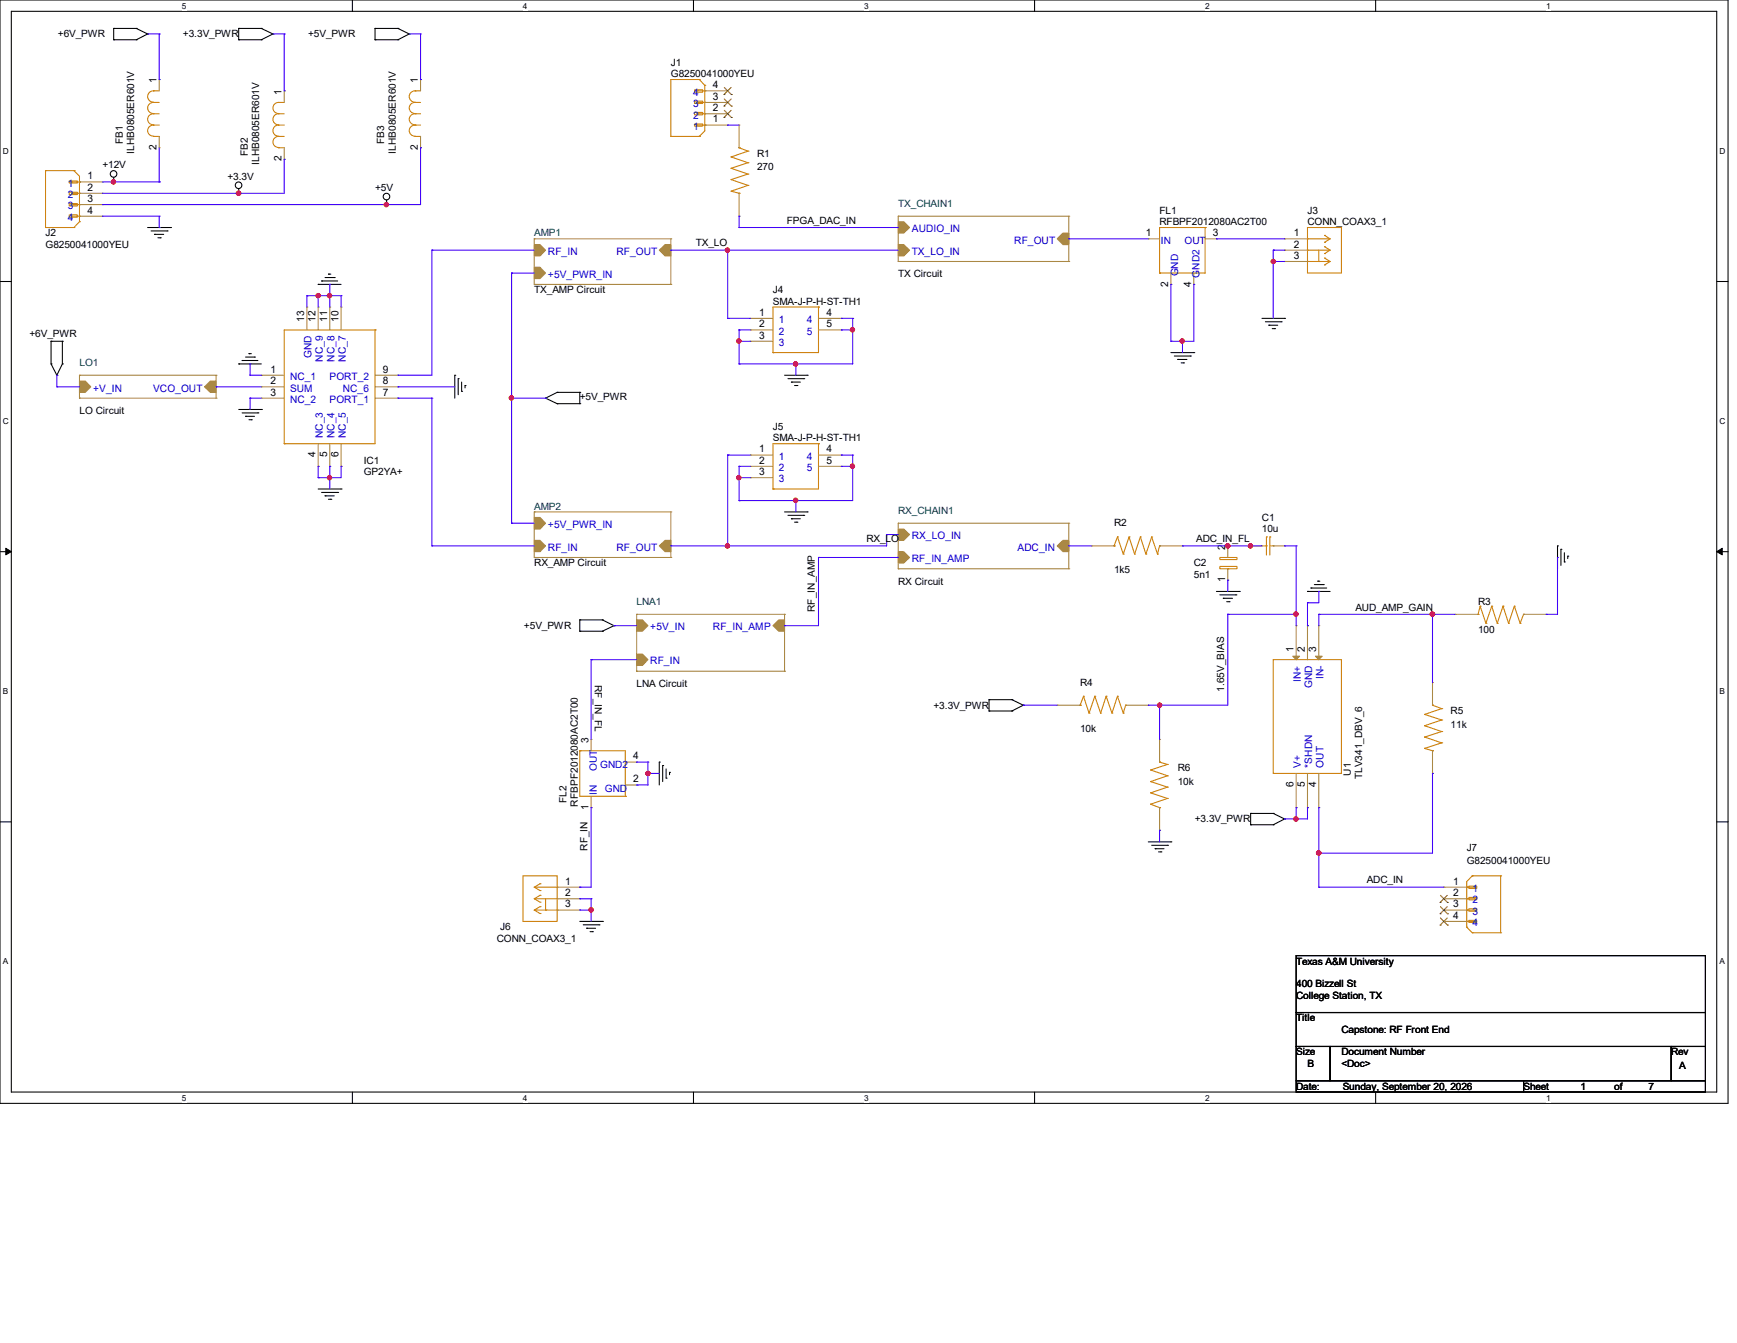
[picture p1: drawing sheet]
<svg xmlns="http://www.w3.org/2000/svg" width="279mm" height="216mm" viewBox="0 0 279 216" stroke-linecap="round" stroke-linejoin="round" font-family="sans-serif">
<path d="M0 0h278v177.4h-278zM1.8 1.8h274.3v173.8h-274.3z" fill="none" stroke="#000" stroke-width=".17"/>
<g fill="#fff">
<path d="M29.3 .2h.7v1.5h-.7z"/>
<path d="M29.3 175.8h.7v1.4h-.7z"/>
</g>
<path d="M56.7 0v1.8M56.7 175.6v1.8" fill="none" stroke="#000" stroke-width=".17"/>
<g fill="#fff">
<path d="M84.1 .2h.7v1.5h-.7z"/>
<path d="M84.1 175.8h.7v1.4h-.7z"/>
</g>
<path d="M111.5 0v1.8M111.5 175.6v1.8" fill="none" stroke="#000" stroke-width=".17"/>
<g fill="#fff">
<path d="M139 .2h.7v1.5h-.7z"/>
<path d="M139 175.8h.7v1.4h-.7z"/>
</g>
<path d="M166.4 0v1.8M166.4 175.6v1.8" fill="none" stroke="#000" stroke-width=".17"/>
<g fill="#fff">
<path d="M193.8 .2h.8v1.5h-.8z"/>
<path d="M193.8 175.8h.8v1.4h-.8z"/>
</g>
<path d="M221.3 0v1.8M221.3 175.6v1.8" fill="none" stroke="#000" stroke-width=".17"/>
<g fill="#fff">
<path d="M248.7 .2h.7v1.5h-.7z"/>
<path d="M248.7 175.8h.7v1.4h-.7z"/>
<path d="M.5 23.5h.9v1.5h-.9z"/>
<path d="M276.6 23.5h.9v1.5h-.9z"/>
<path d="M.5 67h.9v1.5h-.9z"/>
<path d="M276.6 67h.9v1.5h-.9z"/>
</g>
<path d="M0 45.3h1.8M276.1 45.3h1.9" fill="none" stroke="#000" stroke-width=".17"/>
<g fill="#fff">
<path d="M.5 110.4h.8v1.5h-.8z"/>
<path d="M276.6 110.4h.9v1.5h-.9z"/>
</g>
<path d="M0 88.7h1.8M276.1 88.7h1.9" fill="none" stroke="#000" stroke-width=".17"/>
<path d="M.9 88.1l.9 .6-.9 .5zM276.1 88.7l.9-.6v1.1z" fill="#000" stroke="#000" stroke-width=".16"/>
<g fill="#fff">
<path d="M.5 153.8h.8v1.5h-.8z"/>
<path d="M276.6 153.8h.9v1.5h-.9z"/>
</g>
<g fill="none" stroke="#000" stroke-width=".17">
<path d="M18.3 6.4h.1M18.3 4.6h.1M18.3 4.6h3.6M18.3 6.4h3.6M18.3 4.6v1.8M21.9 4.6h.1M21.9 6.4h.1M21.9 4.6l1.8 .9M23.7 5.5h.1M23.7 5.5l-1.8 .9M38.4 6.4h.1M38.4 4.6h.1"/>
<path d="M38.4 4.6h3.6M38.4 6.4h3.6M38.4 4.6v1.8M42 4.6h.1M42 6.4h.1M42 4.6l1.9 .9M43.9 5.5h.1M43.9 5.5l-1.9 .9M60.3 6.4h.1M60.3 4.6h.1M60.3 4.6h3.7M60.3 6.4h3.7"/>
<path d="M60.3 4.6v1.8M64 4.6h.1M64 6.4h.1M64 4.6l1.8 .9M65.8 5.5h.1M65.8 5.5l-1.8 .9M18.3 29.3h.1M18.3 28.5v.8M23.7 36.6h3.7M24.3 37.1h2.6M24.8 37.7h.1M24.8 37.7h1.5"/>
<path d="M25.4 38.2h.4M25.8 38.2h.1M26.9 37.1h.1M27.4 36.6h.1M38.4 31.1h.1M38.4 30.4v.7M62.2 32.9h.1M62.2 32.2v.7M8.2 58.5h.1M8.2 54.9h.1M8.2 58.5l.9 1.8M8.2 54.9v3.6"/>
<path d="M8.2 54.9h1.8M10 58.5h.1M10 54.9h.1M10 54.9v3.6M10 58.5l-.9 1.8M38.4 58.5h.1M38.4 58.5h3.6M38.9 58h.1M38.9 58h2.6M39.5 57.4h1.4M40 56.9h.1M40 56.9h.4"/>
<path d="M40.9 57.4h.1M51.2 45.7h.1M51.2 45.7h3.7M51.7 45.2h.1M51.7 45.2h2.6M52.3 44.6h1.5M52.8 44.1h.1M52.8 44.1h.4M53.8 44.6h.1M188.3 56.7h3.7M188.9 57.2h2.6M189.4 57.8h.1"/>
<path d="M189.4 57.8h1.5M190 58.3h.4M190.4 58.3h.1M191.5 57.2h.1M192 56.7h.1M203 51.2h3.6M203.5 51.7h2.6M204.1 52.3h.1M204.1 52.3h1.4M204.6 52.8h.4M205 52.8h.1M206.1 51.7h.1"/>
<path d="M206.6 51.2h.1M9.1 60.3h.1M38.4 65.8h3.6M38.9 66.4h2.6M39.5 66.9h.1M39.5 66.9h1.4M40 67.5h.4M40.4 67.5h.1M41.5 66.4h.1M42 65.8h.1M51.2 78.6h3.7M51.7 79.2h2.6"/>
<path d="M52.3 79.7h.1M52.3 79.7h1.5M54.3 79.2h.1M54.9 78.6h.1M73.2 60.3h.1M73.2 60.3v3.7M73.7 60.9h.1M73.7 60.9v2.6M74.3 62.9h.1M74.3 61.4v1.5M74.8 62h.1M74.8 62v.4"/>
<path d="M87.8 64h.1M87.8 64l1.8 .9M89.6 64.9h.1M89.6 63.1h.1M89.6 64.9h3.7M89.6 63.1l-1.8 .9M89.6 63.1h3.7M93.3 63.1h.1M93.3 64.9h.1M93.3 63.1v1.8M126.2 60.3h3.6M126.7 60.9h2.6"/>
<path d="M127.3 61.4h.1M127.3 61.4h1.4M127.8 62h.4M128.2 62h.1M129.3 60.9h.1M129.8 60.3h.1M52.8 80.3h.4M53.2 80.3h.1M93.3 99.7h.1M93.3 99.7h3.6M93.3 99.7v1.8M96.9 99.7h.1"/>
<path d="M96.9 99.7l1.9 .9M126.2 82.3h3.6M126.7 82.8h2.6M127.3 83.4h.1M127.3 83.4h1.4M127.8 83.9h.4M128.2 83.9h.1M129.3 82.8h.1M129.8 82.3h.1M195.7 95.1h3.6M196.2 95.6h2.6M196.8 96.2h.1"/>
<path d="M196.8 96.2h1.4M197.3 96.7h.4M197.7 96.7h.1M198.8 95.6h.1M199.3 95.1h.1M210.3 95.1h.1M210.3 95.1h3.7M210.9 94.5h.1M210.9 94.5h2.5M211.4 94h1.5M212 93.4h.1M212 93.4h.3"/>
<path d="M212.9 94h.1M250.5 87.8h.1M250.5 87.8v3.6M251.1 88.3h.1M251.1 88.3v2.6M251.6 90.3h.1M251.6 88.9v1.4M252.2 89.4h.1M252.2 89.4v.4M93.3 101.5h.1M93.3 101.5h3.6M96.9 101.5h.1"/>
<path d="M98.8 100.6h.1M98.8 100.6l-1.9 .9M159.1 114.3h.1M159.1 112.5h.1M159.1 112.5h3.7M159.1 114.3h3.7M159.1 112.5v1.8M162.8 112.5h.1M162.8 114.3h.1M162.8 112.5l1.8 .9M164.6 113.4h.1M164.6 113.4l-1.8 .9"/>
<path d="M0 132.1h1.8M106 122.5h.1M106 122.5v3.7M106.6 123.1h.1M106.6 123.1v2.5M107.1 125.1h.1M107.1 123.6v1.5M107.7 124.2h.1M107.7 124.2v.3M184.7 135.3h3.6M185.3 135.9h2.5M185.8 136.4h.1"/>
<path d="M185.8 136.4h1.4M186.4 136.9h.3M186.7 136.9h.1M187.8 135.9h.1M188.3 135.3h.1M201.2 132.6h.1M201.2 130.8h.1M201.2 130.8h3.6M201.2 132.6h3.6M201.2 130.8v1.8M204.8 130.8h.1M204.8 132.6h.1"/>
<path d="M204.8 130.8l1.8 .9M206.6 131.7h.1M206.6 131.7l-1.8 .9M276.1 132.1h1.9M93.3 148.1h3.6M93.8 148.7h2.6M94.4 149.2h.1M94.4 149.2h1.4M94.9 149.8h.4M95.3 149.8h.1M96.4 148.7h.1M96.9 148.1h.1"/>
<path d="M208.5 153.6h65.8v9.2h-65.8zM208.5 162.8h65.8v5.4h-65.8zM208.5 168.2h5.5v5.5h-5.5zM208.5 173.7h36.6v1.9h-36.6zM214 168.2h54.8v5.5h-54.8zM245.1 173.7h29.2v1.9h-29.2zM268.8 168.2h5.5v5.5h-5.5z"/>
<circle cx="18.3" cy="28" r=".53"/>
<circle cx="38.4" cy="29.8" r=".53"/>
<circle cx="62.2" cy="31.6" r=".53"/>
</g>
<g fill="none" stroke="#cc8006" stroke-width=".17">
<path d="M24.7 18.3a.89 .89 0 0 0-1 .9 .89 .89 0 0 0 1 .9M24.7 18.3h.1M24.7 14.6h.1M24.7 16.5a.89 .89 0 0 0-1 .9 .89 .89 0 0 0 1 .8M24.7 14.6a.91 .91 0 0 0-1 .9 .91 .91 0 0 0 1 .9M24.7 16.5h.1M24.7 18.3h.9M24.7 16.5h.9M24.7 14.6h.9M44.8 16.5h.1M44.8 18.3a.89 .89 0 0 0-.9 .9 .89 .89 0 0 0 .9 .9M44.8 16.5a.89 .89 0 0 0-.9 .9 .89 .89 0 0 0 .9 .8"/>
<path d="M44.8 18.3h.1M44.8 18.3h.9M44.8 16.5h.9M66.8 18.3h.1M66.8 14.6h.1M66.8 16.5h.1M66.8 18.3h.8M66.8 16.5h.8M66.8 14.6h.8M66.8 18.3a.89 .89 0 0 0-1 .9 .89 .89 0 0 0 1 .9M66.8 16.5a.89 .89 0 0 0-1 .9 .89 .89 0 0 0 1 .8M66.8 14.6a.91 .91 0 0 0-1 .9 .91 .91 0 0 0 1 .9"/>
<path d="M107.9 12.8h.1M107.9 12.8h4.6M107.9 12.8v9.1M111.7 19.9h1.3v.4h-1.3zM111.7 18.1h1.3v.4h-1.3zM111.7 16.3h1.3v.3h-1.3zM111.7 14.4h1.3v.4h-1.3zM112.1 18.3h.1M112.1 16.5h.1M112.1 14.6h.1M112.1 18.3h1.3M112.1 16.5h1.3"/>
<path d="M112.1 14.6h1.3M112.5 12.8h.1M112.5 12.8l.9 .9M113.4 13.7h.1M113.4 18.3h.1M113.4 16.5h.1M113.4 14.6h.1M113.4 13.7v7.3l-.9 .9M7.3 36.6h.1M7.3 27.4h.1M7.3 36.6h4.6M7.3 27.4v9.2"/>
<path d="M7.3 27.4h4.6M11.1 29.1h1.3v.3h-1.3zM11.1 30.9h1.3v.4h-1.3zM11.1 32.7h1.3v.4h-1.3zM11.1 34.5h1.3v.4h-1.3zM11.5 29.3h.1M11.5 31.1h.1M11.5 32.9h.1M11.5 34.8h.1M11.5 29.3h1.3M11.5 31.1h1.3M11.5 32.9h1.3"/>
<path d="M11.5 34.8h1.3M11.9 27.4h.1M11.9 36.6h.1M11.9 27.4l.9 .9v7.3M12.8 29.3h.1M12.8 35.6h.1M12.8 31.1h.1M12.8 32.9h.1M12.8 34.8h.1M12.8 35.6l-.9 1M24.7 20.1h.1M24.7 20.1a.89 .89 0 0 0-1 .9 .89 .89 0 0 0 1 .9"/>
<path d="M24.7 21.9h.1M24.7 21.9h.9M24.7 20.1h.9M44.8 20.1a.89 .89 0 0 0-.9 .9 .89 .89 0 0 0 .9 .9M44.8 21.9h.1M44.8 20.1h.1M44.8 21.9a.89 .89 0 0 0-.9 .9 .89 .89 0 0 0 .9 .9M44.8 23.7h.1M44.8 21.9h.9M44.8 20.1h.9M44.8 23.7h.9M66.8 20.1h.1"/>
<path d="M66.8 21.9h.1M66.8 21.9h.8M66.8 20.1h.8M66.8 20.1a.89 .89 0 0 0-1 .9 .89 .89 0 0 0 1 .9M107.9 21.9h.1M107.9 21.9h4.6M112.1 20.1h.1M112.1 20.1h1.3M112.5 21.9h.1M113.4 20.1h.1M117.6 30.7h.1M117.6 28.9h.1"/>
<path d="M117.6 27.1h.1M117.6 25.2h.1M117.6 30.7l1.3 .4M117.6 28.9l2.7 .9M117.6 27.1l2.7 .9M117.6 25.2l2.7 1M118.9 23.7h.1M118.9 31.1h.1M118.9 23.7l1.4 .6M120.3 29.8h.1M120.3 28h.1M120.3 26.2h.1"/>
<path d="M120.3 24.3h.1M120.3 29.8l-2.7 .9M120.3 28l-2.7 .9M120.3 26.2l-2.7 .9M120.3 24.3l-2.7 .9M193.8 36.6h.1M193.8 36.6h-7.3v7.3M193.8 36.6v7.3h-7.3M210.3 36.6h5.5v7.3h-5.5zM210.3 38.4h.1M210.3 38.4h3.7M213.1 37.8h.1"/>
<path d="M213.1 39.7h.1M213.1 38.9h.1M213.1 37.8l.9 .6M213.1 39.7l.9 .5M214 38.4l-.9 .5M60.3 53h.1M60.3 53v18.3h-14.6M60.3 53h-14.6v18.3M124.3 56.7h.1M131.7 49.4h.1M131.7 49.4v7.3h-7.4M131.7 49.4h-7.4v7.3"/>
<path d="M186.5 43.9h.1M210.3 40.2h.1M210.3 42h.1M210.3 40.2h3.7M210.3 42h3.7M212.1 42h.1M212.1 40.2v1.8M213.1 41.5h.1M213.1 40.8h.1M213.1 42.6h.1M213.1 41.5l.9 .5M214 40.2l-.9 .6"/>
<path d="M214 42l-.9 .6M45.7 71.3h.1M124.3 78.6h.1M131.7 71.3h.1M131.7 71.3h-7.4v7.3M131.7 71.3v7.3h-7.4M179.2 87.8h.1M179.7 86.3h.1M179.7 86.3l1 2.8M179.7 86.3l-.5 1.5M180.7 89.1h.1M181.6 86.3h.1"/>
<path d="M181.6 86.3l.9 2.8M181.6 86.3l-.9 2.8M182.5 89.1h.1M183.4 86.3h.1M183.4 86.3l.9 2.8M183.4 86.3l-.9 2.8M184.3 89.1h.1M185.3 86.3h.1M185.3 86.3l.9 2.8M185.3 86.3l-1 2.8M186.2 89.1h.1M186.5 87.8h.1"/>
<path d="M186.5 87.8l-.3 1.3M196.2 91.1h2.8v.3h-2.8zM196.2 89.6h2.8v.4h-2.8zM197.5 89.6h.1M197.5 91.4h.1M203 87.8h.7M203.7 86.3h.1M203.7 87.8h.1M203.7 86.3v2.9M204.3 86.3h.1M204.3 86.3v2.9M204.3 87.8h.5"/>
<path d="M204.8 87.8h.1M237.7 98.8h.1M238.1 97.5h.1M238.1 97.5l-.4 1.3M238.1 97.5l.9 2.7M239.9 97.5h.1M239.9 97.5l-.9 2.7M239.9 97.5l.9 2.7M241.8 97.5h.1M241.8 97.5l-1 2.7M241.8 97.5l.9 2.7M243.6 97.5h.1"/>
<path d="M243.6 97.5l-.9 2.7M243.6 97.5l.9 2.7M245.1 98.8h.1M245.1 98.8l-.6 1.4M173.7 113.4h.1M174.3 111.9h.1M174.3 111.9l.9 2.7M174.3 111.9l-.6 1.5M175.2 114.6h.1M176.1 111.9h.1M176.1 111.9l.9 2.7M176.1 111.9l-.9 2.7"/>
<path d="M177 114.6h.1M177.9 111.9h.1M177.9 111.9l1 2.7M177.9 111.9l-.9 2.7M178.9 114.6h.1M179.7 111.9h.1M179.7 111.9l1 2.7M179.7 111.9l-.8 2.7M180.7 114.6h.1M181.1 113.4h.1M181.1 113.4l-.4 1.2M204.8 106h11v18.3h-11z"/>
<path d="M229.2 118.5h.1M229.2 116.7h.1M229.2 114.9h.1M229.2 118.5l2.7 .9M229.2 116.7l2.7 .9M229.2 114.9l2.7 .8M230.4 113.4h.1M230.4 113.4l1.5 .5M231.9 119.4h.1M231.9 117.6h.1M231.9 115.7h.1M231.9 113.9h.1"/>
<path d="M231.9 119.4l-2.7 .9M231.9 117.6l-2.7 .9M231.9 115.7l-2.7 1M231.9 113.9l-2.7 1M239 100.2h.1M240.8 100.2h.1M242.7 100.2h.1M244.5 100.2h.1M93.3 120.7h.1M93.3 120.7v7.3h7.3M93.3 120.7h7.3v7.3M100.6 128h.1"/>
<path d="M185.1 123.8h.1M185.1 125.6h.1M185.1 127.5h.1M185.1 129.3h.1M185.1 123.8l2.7 .9M185.1 125.6l2.7 .9M185.1 127.5l2.7 .9M185.1 129.3l1.4 .5M186.5 129.8h.1M186.5 122.5h.1M186.5 122.5l1.3 .4M187.8 122.9h.1"/>
<path d="M187.8 124.7h.1M187.8 126.5h.1M187.8 128.4h.1M187.8 122.9l-2.7 .9M187.8 124.7l-2.7 .9M187.8 126.5l-2.7 1M187.8 128.4l-2.7 .9M229.2 120.3h.1M229.2 120.3l1.2 .4M230.4 120.7h.1M84.1 140.8h5.5v7.3h-5.5zM85.9 142.6h3.7"/>
<path d="M85.9 144.5h3.7M85.9 146.3h3.7M85.9 142.6l1 .6M85.9 144.5l1 .5M85.9 146.3l1 .6M86.9 142.1h.1M86.9 143.9h.1M86.9 145.8h.1M86.9 143.2h.1M86.9 145h.1M86.9 146.9h.1M86.9 142.1l-1 .5"/>
<path d="M86.9 143.9l-1 .6M86.9 145.8l-1 .5M87.8 146.3h.1M87.8 144.5v1.8M89.6 142.6h.1M89.6 144.5h.1M89.6 146.3h.1M235.9 142.6h.1M235.9 149.1h.1M235.9 144.5h.1M235.9 146.3h.1M235.9 148.1h.1"/>
<path d="M235.9 149.1l.9 .8M235.9 142.6h1.3M235.9 144.5h1.3M235.9 146.3h1.3M235.9 148.1h1.3M236.3 142.5h1.2v.3h-1.2zM236.3 144.3h1.2v.4h-1.2zM236.3 146.1h1.2v.4h-1.2zM236.3 148h1.2v.3h-1.2zM236.8 140.8h.1M236.8 149.9h.1M236.8 140.8l-.9 .9v7.4"/>
<path d="M236.8 149.9h4.6M236.8 140.8h4.6M237.2 142.6h.1M237.2 144.5h.1M237.2 146.3h.1M237.2 148.1h.1M241.4 149.9h.1M241.4 140.8h.1M241.4 140.8v9.1"/>
</g>
<g fill="none" stroke="#a84" stroke-width=".17">
<path d="M25.6 12.8h.1M25.6 12.8v1.8M45.7 14.6h.1M45.7 14.6v1.9M67.6 12.8h.1M67.6 12.8v1.8M113.4 18.3h3.7M113.4 16.5h3.7M113.4 14.6h3.7M117.1 18.3h.1M117.1 16.5h.1M117.1 14.6h.1"/>
<path d="M12.8 29.3h3.7M12.8 31.1h3.7M12.8 32.9h3.7M12.8 34.8h3.7M16.5 29.3h.1M16.5 31.1h.1M16.5 32.9h.1M16.5 34.8h.1M25.6 23.7h.1M25.6 21.9v1.8M45.7 25.6h.1M45.7 23.7v1.9"/>
<path d="M67.6 23.7h.1M67.6 21.9v1.8M85.9 38.4h.1M85.9 38.4h22M85.9 38.4v7.3M107.9 38.4h.1M107.9 38.4v7.3M113.4 20.1h3.7M117.1 20.1h.1M118.9 34.8h.1M118.9 20.1h.1M118.9 20.1v3.6"/>
<path d="M118.9 31.1v3.7M144.5 34.8h.1M144.5 34.8v7.2M144.5 34.8h27.4M171.9 34.8h.1M171.9 34.8v7.2M184.7 38.4h.1M184.7 38.4h1.8M193.8 38.4h1.9M195.7 38.4h.1M206.6 38.4h.1M206.6 38.4h3.7"/>
<path d="M49.4 49.4h.1M49.4 49.4v3.6M51.2 49.4h.1M51.2 49.4v3.6M53 49.4h.1M53 49.4v3.6M54.9 49.4h.1M54.9 49.4v3.6M85.9 45.7h.1M85.9 45.7h22M107.9 45.7h.1M120.7 51.2h.1"/>
<path d="M120.7 53h.1M120.7 54.9h.1M120.7 51.2h3.6M120.7 53h3.6M120.7 54.9h3.6M131.7 51.2h3.6M131.7 53h3.6M135.3 51.2h.1M135.3 53h.1M144.5 42h.1M144.5 42h27.4M171.9 42h.1"/>
<path d="M188.3 45.7h.1M188.3 43.9v1.8M192 45.7h.1M192 43.9v1.8M206.6 40.2h.1M206.6 42h.1M206.6 42h3.7M206.6 40.2h3.7M12.8 64h.1M12.8 60.3h.1M12.8 60.3h22M12.8 64h22"/>
<path d="M12.8 60.3v3.7M34.8 60.3h.1M34.8 64h.1M34.8 60.3v3.7M42 60.3h.1M42 62.2h.1M42 64h.1M42 60.3h3.7M42 64h3.7M42 62.2h3.7M51.2 75h.1M51.2 71.3v3.7"/>
<path d="M53 75h.1M53 71.3v3.7M54.9 75h.1M54.9 71.3v3.7M60.3 60.3h3.7M60.3 64h3.7M60.3 62.2h3.7M64 60.3h.1M64 62.2h.1M64 64h.1M120.7 73.2h.1M120.7 75h.1"/>
<path d="M120.7 76.8h.1M120.7 73.2h3.6M120.7 75h3.6M120.7 76.8h3.6M131.7 73.2h3.6M131.7 75h3.6M135.3 73.2h.1M135.3 75h.1M85.9 89.6h.1M85.9 82.3h.1M85.9 82.3v7.3M85.9 82.3h22"/>
<path d="M85.9 89.6h22M102.4 98.8h.1M102.4 98.8h23.8M102.4 98.8v9.1M107.9 82.3h.1M107.9 89.6h.1M107.9 82.3v7.3M126.2 98.8h.1M126.2 98.8v9.1M144.5 91.4h.1M144.5 84.1h.1M144.5 84.1h27.4"/>
<path d="M144.5 91.4h27.4M144.5 84.1v7.3M171.9 84.1h.1M171.9 91.4h.1M171.9 84.1v7.3M175.6 87.8h.1M175.6 87.8h3.6M186.5 87.8h3.7M190.2 87.8h.1M197.5 93.3h.1M197.5 87.8h.1M197.5 87.8v1.8"/>
<path d="M197.5 91.4v1.9M201.2 87.8h.1M201.2 87.8h1.8M204.8 87.8h1.8M206.6 87.8h.1M234.1 98.8h.1M234.1 98.8h3.6M245.1 98.8h3.6M248.7 98.8h.1M95.1 118.9h.1M95.1 118.9v1.8M102.4 107.9h.1"/>
<path d="M102.4 107.9h23.8M126.2 107.9h.1M170.1 113.4h.1M170.1 113.4h3.6M181.1 113.4h3.6M184.7 113.4h.1M186.5 118.9h.1M186.5 118.9v3.6M208.5 100.6h.1M208.5 100.6v5.4M210.3 100.6h.1M210.3 100.6v5.4"/>
<path d="M212.1 100.6h.1M212.1 100.6v5.4M230.4 109.7h.1M230.4 109.7v3.7M95.1 129.8h.1M95.1 128v1.8M100.6 126.2h1.8M100.6 122.5h1.8M102.4 126.2h.1M102.4 122.5h.1M186.5 133.5h.1M186.5 129.8v3.7"/>
<path d="M208.5 129.8h.1M208.5 124.3v5.5M210.3 129.8h.1M210.3 124.3v5.5M212.1 129.8h.1M212.1 124.3v5.5M230.4 124.3h.1M230.4 120.7v3.6M89.6 142.6h3.7M89.6 144.5h3.7M89.6 146.3h3.7M93.3 142.6h.1"/>
<path d="M93.3 144.5h.1M93.3 146.3h.1M232.2 142.6h.1M232.2 144.5h.1M232.2 146.3h.1M232.2 148.1h.1M232.2 142.6h3.7M232.2 144.5h3.7M232.2 146.3h3.7M232.2 148.1h3.7"/>
</g>
<g fill="none" stroke="#804000" stroke-width=".16">
<path d="M116.5 18.9h.1M116.5 17.1h.1M116.5 15.2h.1M116.5 17.7l1.1 1.2M116.5 15.9l1.1 1.2M116.5 14.1l1.1 1.1M117.6 17.7l-1.1 1.2M117.6 15.9l-1.1 1.2M117.6 14.1l-1.1 1.1M117.6 18.9h.1M117.6 17.1h.1M117.6 15.2h.1"/>
<path d="M231.6 145.1h.1M231.6 146.9h.1M231.6 148.7h.1M231.7 143.9l1.1 1.2M231.7 145.8l1.1 1.1M231.7 147.6l1.1 1.1M232.8 143.9l-1.2 1.2M232.8 145.8l-1.2 1.1M232.8 147.6l-1.2 1.1M232.8 145.1h.1M232.8 146.9h.1M232.8 148.7h.1"/>
</g>
<g fill="#a84" stroke="#a84" stroke-width=".17">
<path d="M207.9 105.5h1.1l-.5 .5z"/>
<path d="M211.6 105.5h1.1l-.6 .5z"/>
<path d="M12.8 61.3h.9l.9 .9-.9 .9h-.9z" fill-rule="evenodd"/>
<path d="M32.9 62.2l.9-.9h1v1.8h-1z" fill-rule="evenodd"/>
<path d="M144.5 85h.9l.9 .9-.9 1h-.9z" fill-rule="evenodd"/>
<path d="M170.1 87.8l.9-.9h.9v1.8h-.9z" fill-rule="evenodd"/>
<path d="M144.5 88.7h.9l.9 .9-.9 .9h-.9z" fill-rule="evenodd"/>
<path d="M85.9 39.3h1l.9 .9-.9 .9h-1z" fill-rule="evenodd"/>
<path d="M106 40.2l1-.9h.9v1.8h-.9z" fill-rule="evenodd"/>
<path d="M85.9 43h1l.9 .9-.9 .9h-1z" fill-rule="evenodd"/>
<path d="M106 87.8l1-.9h.9v1.8h-.9z" fill-rule="evenodd"/>
<path d="M85.9 86.9h1l.9 .9-.9 .9h-1z" fill-rule="evenodd"/>
<path d="M85.9 83.2h1l.9 .9-.9 .9h-1z" fill-rule="evenodd"/>
<path d="M102.4 99.7h.9l.9 .9-.9 .9h-.9z" fill-rule="evenodd"/>
<path d="M102.4 105.2h.9l.9 .8-.9 1h-.9z" fill-rule="evenodd"/>
<path d="M124.3 100.6l1-.9h.9v1.8h-.9z" fill-rule="evenodd"/>
<path d="M144.5 39.3h.9l.9 .9-.9 .9h-.9z" fill-rule="evenodd"/>
<path d="M144.5 35.6h.9l.9 1-.9 .9h-.9z" fill-rule="evenodd"/>
<path d="M170.1 38.4l.9-.9h.9v1.8h-.9z" fill-rule="evenodd"/>
</g>
<g fill="none" stroke="#4200ff" stroke-width=".17">
<path d="M23.7 5.5h1.9M25.6 12.8h.1M25.6 5.5h.1M25.6 5.5v7.3M43.9 5.5h1.8M45.7 14.6h.1M45.7 5.5h.1M45.7 5.5v9.1M65.8 5.5h1.8M67.6 12.8h.1M67.6 5.5h.1M67.6 5.5v7.3"/>
<path d="M16.5 29.3h9.1M16.5 34.8h9.1M18.3 29.3h.1M25.6 29.3h.1M25.6 34.8h.1M25.6 36.6h.1M25.6 23.7v5.6M25.6 34.8v1.8M38.4 31.1h.1M45.7 25.6h.1M45.7 25.6v5.5h-29.2M62.2 32.9h.1"/>
<path d="M67.6 23.7h.1M67.6 23.7v9.2h-51.1M117.1 20.1h.1M117.1 20.1h1.8M118.9 36.6h.1M118.9 34.8h.1M118.9 36.6h25.6M118.9 34.8v1.8M171.9 38.4h.1M171.9 38.4h12.8M195.7 38.4h.1M195.7 38.4h10.9"/>
<path d="M40.2 58.5h.1M40.2 58.5v1.8M49.4 47.5h.1M49.4 47.5h5.5M49.4 47.5v1.9M51.2 47.5h.1M51.2 47.5v1.9M53 47.5h.1M53 45.7h.1M53 45.7v3.7M54.9 47.5h.1M54.9 47.5v1.9"/>
<path d="M69.5 40.2h.1M69.5 40.2v20.1h-5.5M69.5 40.2h16.4M82.3 43.9h.1M82.3 43.9h3.6M82.3 43.9v40.2M107.9 40.2h.1M107.9 40.2h36.6M117.1 51.2h.1M117.1 40.2h.1M117.1 40.2v11M117.1 51.2h3.6"/>
<path d="M118.9 53h.1M118.9 58.5h.1M118.9 54.9h.1M118.9 54.9h1.8M118.9 53v5.5M118.9 53h1.8M128 58.5h.1M128 58.5v1.8M135.3 51.2h.1M135.3 53h.1M135.3 51.2h1.9M135.3 53h1.9"/>
<path d="M137.2 51.2h.1M137.2 53h.1M137.2 51.2v7.3h-18.3M188.3 45.7h.1M188.3 54.9h.1M188.3 45.7v9.2M190.2 54.9h.1M190.2 54.9v1.8M192 45.7h.1M192 45.7v9.2h-3.7M204.8 40.2h.1M204.8 42h.1"/>
<path d="M204.8 40.2h1.8M204.8 40.2v11M204.8 42h1.8M9.1 60.3h.1M9.1 62.2h.1M9.1 62.2h3.7M9.1 60.3v1.9M34.8 62.2h.1M34.8 62.2h7.2M40.2 64h.1M40.2 60.3h.1M40.2 64h1.8"/>
<path d="M40.2 64v1.8M40.2 60.3h1.8M51.2 75h.1M51.2 76.8h.1M51.2 75v1.8M53 75h.1M53 76.8h.1M53 75v3.6M54.9 75h.1M54.9 75v1.8h-3.7M64 62.2h.1M64 60.3h.1"/>
<path d="M64 64h.1M64 64h5.5M64 62.2h9.2M69.5 64h.1M69.5 64v23.8M82.3 64h.1M82.3 64h5.5M87.8 64h.1M117.1 73.2h.1M117.1 73.2h3.6M117.1 73.2v14.6M118.9 75h.1"/>
<path d="M118.9 76.8h.1M118.9 76.8h1.8M118.9 75v5.5M118.9 75h1.8M135.3 73.2h.1M135.3 75h.1M135.3 73.2h1.9M135.3 75h1.9M137.2 73.2h.1M137.2 75h.1M137.2 73.2v7.3h-18.3M69.5 87.8h.1"/>
<path d="M69.5 87.8h16.4M82.3 84.1h.1M82.3 84.1h3.6M107.9 87.8h.1M117.1 87.8h.1M118.9 80.5h.1M128 80.5h.1M128 80.5v1.8M131.7 89.6h.1M131.7 89.6v11h-5.5M131.7 89.6h12.8M142.6 85.9h.1"/>
<path d="M142.6 85.9v1.9h-34.7M142.6 85.9h1.9M171.9 87.8h.1M171.9 87.8h3.7M190.2 87.8h.1M190.2 87.8h12.8M197.5 93.3h.1M197.5 98.8h.1M197.5 87.8h.1M197.5 93.3v1.8M197.5 98.8v14.6h-12.8M197.5 98.8h11"/>
<path d="M201.2 87.8h.1M206.6 87.8h.1M206.6 87.8h1.9M208.5 87.8h.1M208.5 98.8h.1M208.5 87.8v12.8M210.3 96.9h.1M210.3 96.9v3.7M212.1 98.8h.1M212.1 95.1h.1M212.1 95.1v1.8h-1.8M212.1 98.8v1.8"/>
<path d="M212.1 98.8h22M230.4 98.8h.1M230.4 98.8v10.9M248.7 98.8h.1M250.5 89.6h.1M250.5 89.6v9.2h-1.8M95.1 106h.1M95.1 106v12.9M95.1 106h7.3M98.8 100.6h.1M98.8 100.6h3.6M126.2 100.6h.1"/>
<path d="M164.6 113.4h.1M164.6 113.4h5.5M184.7 113.4h.1M186.5 113.4h.1M186.5 113.4v5.5M210.3 100.6h.1M95.1 129.8h.1M95.1 129.8v12.8h-1.8M102.4 122.5h.1M102.4 126.2h.1M102.4 122.5h1.8M104.2 122.5h.1"/>
<path d="M104.2 124.3h.1M104.2 122.5v3.7h-1.8M104.2 124.3h1.8M186.5 133.5h.1M186.5 133.5v1.8M206.6 131.7h.1M208.5 129.8h.1M208.5 131.7h.1M208.5 129.8v1.9M210.3 129.8h.1M210.3 129.8v1.9h-3.7M212.1 129.8h.1"/>
<path d="M212.1 137.2h.1M212.1 129.8v12.8M230.4 124.3h.1M230.4 124.3v12.9h-18.3M93.3 146.3h.1M93.3 144.5h.1M93.3 142.6h.1M93.3 146.3h1.8M93.3 144.5h1.8M95.1 146.3h.1M95.1 144.5h.1M95.1 144.5v3.6"/>
<path d="M212.1 142.6h.1M212.1 142.6h20.1"/>
</g>
<g fill="#f00" stroke="#f00" stroke-width=".17">
<circle cx="62.1" cy="32.9" r=".34"/>
<circle cx="53" cy="76.8" r=".34"/>
<circle cx="51.2" cy="47.5" r=".34"/>
<circle cx="53" cy="47.5" r=".34"/>
<circle cx="204.8" cy="42" r=".34"/>
<circle cx="95.1" cy="146.3" r=".34"/>
<circle cx="38.4" cy="31.1" r=".35"/>
<circle cx="208.4" cy="98.7" r=".34"/>
<circle cx="212.1" cy="137.1" r=".35"/>
<circle cx="230.4" cy="98.7" r=".35"/>
<circle cx="208.4" cy="131.7" r=".34"/>
<circle cx="186.5" cy="113.4" r=".34"/>
<circle cx="104.2" cy="124.3" r=".34"/>
<circle cx="190.2" cy="54.8" r=".34"/>
<circle cx="18.2" cy="29.2" r=".34"/>
<circle cx="82.3" cy="64" r=".34"/>
<circle cx="201.1" cy="87.8" r=".34"/>
<circle cx="197.5" cy="87.8" r=".34"/>
<circle cx="117" cy="87.8" r=".34"/>
<circle cx="117" cy="40.2" r=".34"/>
<circle cx="118.8" cy="76.8" r=".34"/>
<circle cx="137.1" cy="75" r=".34"/>
<circle cx="128" cy="80.4" r=".34"/>
<circle cx="128" cy="58.5" r=".34"/>
<circle cx="137.1" cy="53" r=".34"/>
<circle cx="118.8" cy="54.8" r=".34"/>
</g>
<g font-size="1.7">
<text x="25.2" y="13.3" transform="rotate(-90 25.2 13.3)">1</text>
<text x="45.3" y="15.2" transform="rotate(-90 45.3 15.2)">1</text>
<text x="67.2" y="13.3" transform="rotate(-90 67.2 13.3)">1</text>
<text x="114.6" y="17.9">2</text>
<text x="114.6" y="16">3</text>
<text x="114.6" y="14.2">4</text>
<text x="114.6" y="19.7">1</text>
<text x="14.1" y="28.8">1</text>
<text x="25.2" y="24.1" transform="rotate(-90 25.2 24.1)">2</text>
<text x="45.3" y="25.9" transform="rotate(-90 45.3 25.9)">2</text>
<text x="67.2" y="24.1" transform="rotate(-90 67.2 24.1)">2</text>
<text x="14.1" y="30.6">2</text>
<text x="14.1" y="32.5">3</text>
<text x="14.1" y="34.3">4</text>
<text x="184.3" y="38">1</text>
<text x="195.1" y="38">3</text>
<text x="208.1" y="38">1</text>
<text x="208.1" y="39.8">2</text>
<text x="208.1" y="41.6">3</text>
<text x="187.9" y="46.1" transform="rotate(-90 187.9 46.1)">2</text>
<text x="191.6" y="46.1" transform="rotate(-90 191.6 46.1)">4</text>
<text x="48.9" y="51.8" transform="rotate(-90 48.9 51.8)">13</text>
<text x="50.8" y="51.8" transform="rotate(-90 50.8 51.8)">12</text>
<text x="52.6" y="51.8" transform="rotate(-90 52.6 51.8)">11</text>
<text x="54.4" y="51.8" transform="rotate(-90 54.4 51.8)">10</text>
<text x="122.1" y="50.8">1</text>
<text x="122.1" y="52.6">2</text>
<text x="132.9" y="50.8">4</text>
<text x="132.9" y="52.6">5</text>
<text x="43.5" y="59.9">1</text>
<text x="61.6" y="59.9">9</text>
<text x="122.1" y="54.4">3</text>
<text x="43.5" y="61.8">2</text>
<text x="43.5" y="63.6">3</text>
<text x="61.6" y="61.8">8</text>
<text x="61.6" y="63.6">7</text>
<text x="50.8" y="73.5" transform="rotate(-90 50.8 73.5)">4</text>
<text x="52.6" y="73.5" transform="rotate(-90 52.6 73.5)">5</text>
<text x="54.4" y="73.5" transform="rotate(-90 54.4 73.5)">6</text>
<text x="122.1" y="72.7">1</text>
<text x="122.1" y="74.5">2</text>
<text x="122.1" y="76.4">3</text>
<text x="132.9" y="72.7">4</text>
<text x="132.9" y="74.5">5</text>
<text x="197.1" y="88.3" transform="rotate(-90 197.1 88.3)">2</text>
<text x="197.1" y="93.6" transform="rotate(-90 197.1 93.6)">1</text>
<text x="208.1" y="104.8" transform="rotate(-90 208.1 104.8)">1</text>
<text x="209.9" y="104.8" transform="rotate(-90 209.9 104.8)">2</text>
<text x="211.7" y="104.8" transform="rotate(-90 211.7 104.8)">3</text>
<text x="94.7" y="119.4" transform="rotate(-90 94.7 119.4)">3</text>
<text x="101.9" y="125.8">2</text>
<text x="101.9" y="122.1">4</text>
<text x="94.7" y="130.2" transform="rotate(-90 94.7 130.2)">1</text>
<text x="208.1" y="126.5" transform="rotate(-90 208.1 126.5)">6</text>
<text x="209.9" y="126.5" transform="rotate(-90 209.9 126.5)">5</text>
<text x="211.7" y="126.5" transform="rotate(-90 211.7 126.5)">4</text>
<text x="90.9" y="142.2">1</text>
<text x="233.7" y="142.2">1</text>
<text x="90.9" y="144.1">2</text>
<text x="90.9" y="145.9">3</text>
<text x="233.7" y="144.1">2</text>
<text x="233.7" y="145.9">3</text>
<text x="233.7" y="147.7">4</text>
</g>
<g font-size="1.7" fill="#00c">
<text x="111.5" y="17.2">3</text>
<text x="111.5" y="15.4">4</text>
<text x="111.5" y="20.9">1</text>
<text x="111.5" y="19.1">2</text>
<text x="10.9" y="30">1</text>
<text x="10.9" y="31.8">2</text>
<text x="10.9" y="33.7">3</text>
<text x="10.9" y="35.5">4</text>
<text x="88.1" y="41">RF_IN</text>
<text x="99.1" y="41">RF_OUT</text>
<text x="146.7" y="41">TX_LO_IN</text>
<text x="146.7" y="37.3">AUDIO_IN</text>
<text x="163.1" y="39.2">RF_OUT</text>
<text x="88.1" y="44.7">+5V_PWR_IN</text>
<text x="125.3" y="51.9">1</text>
<text x="125.3" y="53.8">2</text>
<text x="129.8" y="51.9">4</text>
<text x="129.8" y="53.8">5</text>
<text x="50.1" y="57.6" transform="rotate(-90 50.1 57.6)">GND</text>
<text x="51.9" y="58.1" transform="rotate(-90 51.9 58.1)">NC_9</text>
<text x="53.8" y="58.1" transform="rotate(-90 53.8 58.1)">NC_8</text>
<text x="55.6" y="58.1" transform="rotate(-90 55.6 58.1)">NC_7</text>
<text x="125.3" y="55.6">3</text>
<text x="15" y="63">+V_IN</text>
<text x="24.6" y="63">VCO_OUT</text>
<text x="46.7" y="61.1">NC_1</text>
<text x="46.7" y="63">SUM</text>
<text x="46.7" y="64.8">NC_2</text>
<text x="53" y="61.1">PORT_2</text>
<text x="53" y="64.8">PORT_1</text>
<text x="55.2" y="63">NC_6</text>
<text x="51.9" y="70.4" transform="rotate(-90 51.9 70.4)">NC_3</text>
<text x="53.8" y="70.4" transform="rotate(-90 53.8 70.4)">NC_4</text>
<text x="55.6" y="70.4" transform="rotate(-90 55.6 70.4)">NC_5</text>
<text x="125.3" y="73.9">1</text>
<text x="125.3" y="75.7">2</text>
<text x="125.3" y="77.6">3</text>
<text x="129.8" y="73.9">4</text>
<text x="129.8" y="75.7">5</text>
<text x="88.1" y="88.5">RF_IN</text>
<text x="88.1" y="84.9">+5V_PWR_IN</text>
<text x="99.1" y="88.5">RF_OUT</text>
<text x="146.7" y="86.7">RX_LO_IN</text>
<text x="163.7" y="88.5">ADC_IN</text>
<text x="146.7" y="90.4">RF_IN_AMP</text>
<text x="104.6" y="101.3">+5V_IN</text>
<text x="114.7" y="101.3">RF_IN_AMP</text>
<text x="104.6" y="106.8">RF_IN</text>
<text x="209.3" y="109.6" transform="rotate(-90 209.3 109.6)">IN+</text>
<text x="211.1" y="110.6" transform="rotate(-90 211.1 110.6)">GND</text>
<text x="212.9" y="109.2" transform="rotate(-90 212.9 109.2)">IN-</text>
<text x="209.3" y="123.4" transform="rotate(-90 209.3 123.4)">V+</text>
<text x="211.1" y="123.4" transform="rotate(-90 211.1 123.4)">*SHDN</text>
<text x="212.9" y="123.4" transform="rotate(-90 212.9 123.4)">OUT</text>
<text x="236.9" y="143.4">1</text>
<text x="236.9" y="145.2">2</text>
<text x="236.9" y="147.1">3</text>
<text x="236.9" y="148.9">4</text>
</g>
<g font-size="1.6">
<text x="9.3" y="6">+6V_PWR</text>
<text x="29.4" y="6">+3.3V_PWR</text>
<text x="49.6" y="6">+5V_PWR</text>
<text x="107.9" y="10.6">J1</text>
<text x="107.9" y="12.4">G8250041000YEU</text>
<text x="19.8" y="23.2" transform="rotate(-90 19.8 23.2)">FB1</text>
<text x="61.8" y="23.2" transform="rotate(-90 61.8 23.2)">FB3</text>
<text x="16.5" y="27.1">+12V</text>
<text x="21.6" y="24.7" transform="rotate(-90 21.6 24.7)">ILHB0805ER601V</text>
<text x="36.6" y="28.9">+3.3V</text>
<text x="39.9" y="25.1" transform="rotate(-90 39.9 25.1)">FB2</text>
<text x="41.7" y="26.5" transform="rotate(-90 41.7 26.5)">ILHB0805ER601V</text>
<text x="63.7" y="24.7" transform="rotate(-90 63.7 24.7)">ILHB0805ER601V</text>
<text x="121.8" y="25.2">R1</text>
<text x="121.8" y="27.4">270</text>
<text x="60.3" y="30.7">+5V</text>
<text x="126.6" y="36">FPGA_DAC_IN</text>
<text x="186.5" y="34.3">FL1</text>
<text x="210.3" y="34.3">J3</text>
<text x="7.3" y="38">J2</text>
<text x="7.3" y="39.8">G8250041000YEU</text>
<text x="111.9" y="39.6">TX_LO</text>
<text x="186.5" y="36.2">RFBPF2012080AC2T00</text>
<text x="210.3" y="36.2">CONN_COAX3_1</text>
<text x="85.9" y="47.2">TX_AMP Circuit</text>
<text x="124.3" y="47.2">J4</text>
<text x="144.5" y="44.6">TX Circuit</text>
<text x="124.3" y="49">SMA-J-P-H-ST-TH1</text>
<text x="4.7" y="54.1">+6V_PWR</text>
<text x="93.3" y="64.3">+5V_PWR</text>
<text x="12.8" y="66.5">LO Circuit</text>
<text x="124.3" y="69.1">J5</text>
<text x="124.3" y="70.9">SMA-J-P-H-ST-TH1</text>
<text x="58.5" y="74.6">IC1</text>
<text x="58.5" y="76.4">GP2YA+</text>
<text x="203" y="83.7">C1</text>
<text x="139.4" y="87.2">RX_LO</text>
<text x="179.2" y="84.6">R2</text>
<text x="192.4" y="87.2">ADC_IN_FL</text>
<text x="203" y="85.6">10u</text>
<text x="85.9" y="91.1">RX_AMP Circuit</text>
<text x="144.5" y="94">RX Circuit</text>
<text x="179.2" y="92.2">1k5</text>
<text x="192" y="91.1">C2</text>
<text x="192" y="92.9">5n1</text>
<text x="84.3" y="101.1">+5V_PWR</text>
<text x="131.1" y="98.4" transform="rotate(-90 131.1 98.4)">RF_IN_AMP</text>
<text x="218" y="98.2">AUD_AMP_GAIN</text>
<text x="237.7" y="97.2">R3</text>
<text x="237.7" y="101.8">100</text>
<text x="95.7" y="110.1" transform="rotate(90 95.7 110.1)">RF_IN_FL</text>
<text x="102.4" y="110.4">LNA Circuit</text>
<text x="150.2" y="113.9">+3.3V_PWR</text>
<text x="173.7" y="110.2">R4</text>
<text x="196.9" y="111.2" transform="rotate(-90 196.9 111.2)">1.65V_BIAS</text>
<text x="173.7" y="117.7">10k</text>
<text x="233.3" y="114.8">R5</text>
<text x="233.3" y="117">11k</text>
<text x="189.4" y="124">R6</text>
<text x="217.3" y="124.7" transform="rotate(-90 217.3 124.7)">U1</text>
<text x="219.1" y="125.3" transform="rotate(-90 219.1 125.3)">TLV341_DBV_6</text>
<text x="91.1" y="129.1" transform="rotate(-90 91.1 129.1)">FL2</text>
<text x="92.9" y="129.7" transform="rotate(-90 92.9 129.7)">RFBPF2012080AC2T00</text>
<text x="189.4" y="126.2">10k</text>
<text x="94.5" y="136.8" transform="rotate(-90 94.5 136.8)">RF_IN</text>
<text x="192.2" y="132.2">+3.3V_PWR</text>
<text x="235.9" y="136.8">J7</text>
<text x="219.8" y="142">ADC_IN</text>
<text x="235.9" y="138.9">G8250041000YEU</text>
<text x="80.5" y="149.6">J6</text>
<text x="79.9" y="151.4">CONN_COAX3_1</text>
<text x="208.5" y="155.1">Texas A&amp;M University</text>
<text x="208.5" y="158.7">400 Bizzell St</text>
<text x="208.5" y="160.5">College Station, TX</text>
<text x="208.5" y="164.2">Title</text>
<text x="215.8" y="166">Capstone: RF Front End</text>
<text x="208.5" y="169.7">Size</text>
<text x="210.3" y="171.5">B</text>
<text x="215.8" y="171.5">&lt;Doc&gt;</text>
<text x="215.8" y="169.7">Document Number</text>
<text x="268.8" y="169.7">Rev</text>
<text x="270.1" y="171.9">A</text>
<text x="208.5" y="175.2">Date:</text>
<text x="216" y="175.2">Sunday, September 20, 2026</text>
<text x="245.1" y="175.2">Sheet</text>
<text x="254.2" y="175.2">1</text>
<text x="259.7" y="175.2">of</text>
<text x="265.2" y="175.2">7</text>
</g>
<g font-size="1.6" fill="#004040">
<text x="144.5" y="33.2">TX_CHAIN1</text>
<text x="85.9" y="38">AMP1</text>
<text x="12.8" y="58.8">LO1</text>
<text x="85.9" y="81.9">AMP2</text>
<text x="144.5" y="82.6">RX_CHAIN1</text>
<text x="102.4" y="97.2">LNA1</text>
</g>
<g font-size="1.6" fill="#00c">
<text x="186.7" y="39.3">IN</text>
<text x="190.5" y="39.3">OUT</text>
<text x="189.5" y="44.4" transform="rotate(-90 189.5 44.4)">GND</text>
<text x="193" y="44.6" transform="rotate(-90 193 44.6)">GND2</text>
<text x="96" y="124" transform="rotate(-90 96 124)">OUT</text>
<text x="96.6" y="123.4">GND2</text>
<text x="96" y="127.8" transform="rotate(-90 96 127.8)">IN</text>
<text x="97.3" y="127.3">GND</text>
</g>
<g font-size="1.3">
<text x="29.3" y="1.4">5</text>
<text x="84.1" y="1.4">4</text>
<text x="139" y="1.4">3</text>
<text x="193.8" y="1.4">2</text>
<text x="248.7" y="1.4">1</text>
<text x=".5" y="24.7">D</text>
<text x="276.6" y="24.7">D</text>
<text x=".5" y="68.2">C</text>
<text x="276.6" y="68.2">C</text>
<text x=".5" y="111.6">B</text>
<text x="276.6" y="111.6">B</text>
<text x=".5" y="155">A</text>
<text x="276.6" y="155">A</text>
<text x="29.3" y="177">5</text>
<text x="84.1" y="177">4</text>
<text x="139" y="177">3</text>
<text x="193.8" y="177">2</text>
<text x="248.7" y="177">1</text>
</g>
</svg>
